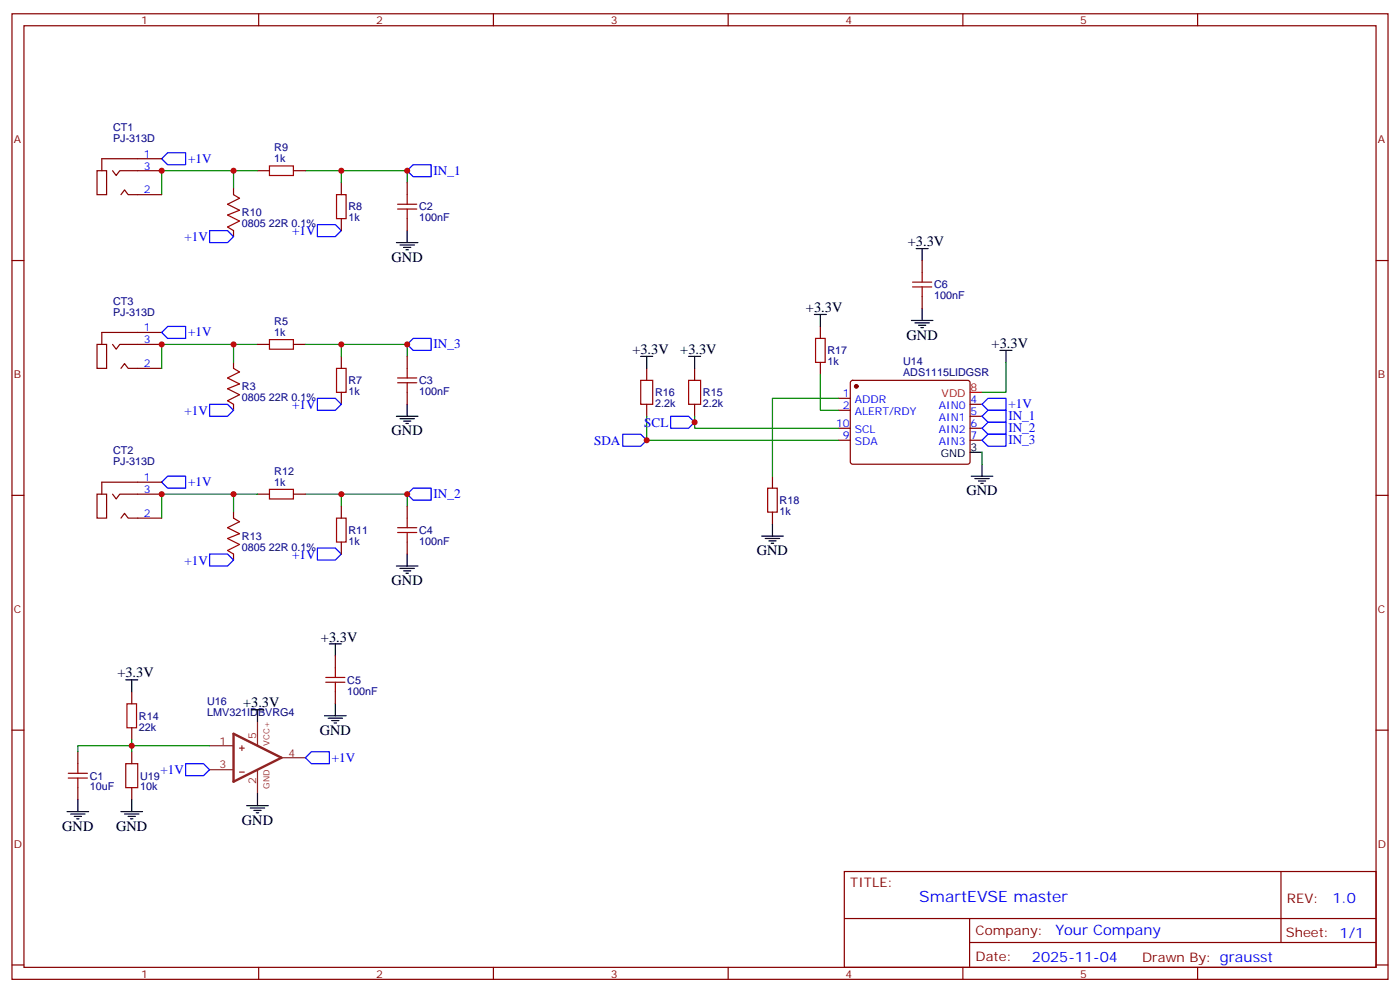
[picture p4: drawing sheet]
<svg xmlns="http://www.w3.org/2000/svg" width="412mm" height="292mm" viewBox="0 0 412 292" stroke-linecap="round" stroke-linejoin="round" font-family="sans-serif">
<g fill="none" stroke="#870000" stroke-width=".35">
<path d="M3.5 4.1h405.4v284.3h-405.4zM7.1 7.6h398.2v277.3h-398.2zM76.2 4.1v3.5M145.3 4.1v3.5M214.5 4.1v3.5M283.6 4.1v3.5M352.8 4.1v3.5M28.6 50.3h2.8v7h-2.8zM33.2 50.3l1 1.4 1.1-1.4h12.3M35.6 57.3l1.1-1.4 1 1.4h9.9M47.6 46.7h-17.6v3.6M68.8 55.6v1.7"/>
<path d="M75.8 50.3h3.6M86.4 50.3h3.6M100.5 53.8v3.5M119.9 53.8v3.5M3.5 76.7h3.6M68.8 67.9v1.8M100.5 64.4v3.5M119.9 64.4v3.5M271.6 76.7v3.6M405.3 76.7h3.6M47.6 97.9h-17.6v3.5M241.7 96.1v3.6"/>
<path d="M271.6 87.3v3.5M28.6 101.4h2.8v7.1h-2.8zM33.2 101.4l1 1.4 1.1-1.4h12.3M35.6 108.5l1.1-1.4 1 1.4h9.9M68.8 106.7v1.8M68.8 119.1v1.7M75.8 101.4h3.6M86.4 101.4h3.6M100.5 105v3.5M100.5 115.5v3.6M119.9 105v3.5M119.9 115.5v3.6"/>
<path d="M190.5 108.5v3.5M190.5 119.1v3.5M204.6 108.5v3.5M204.6 119.1v3.5M241.7 106.7v3.5M246.9 117.3h3.6M250.7 112.2l.5-.2h33.8l.5 .2 .3 .5-.1 23.6-.7 .4-34.1-.1-.4-.6v-23.3zM285.8 119.1h3.5M246.9 120.8h3.6M246.9 126.1h3.6M246.9 129.6h3.6M285.8 126.1h3.5"/>
<path d="M285.8 129.6h3.5M285.8 122.6h3.5M3.5 145.9h3.6M28.6 145.5h2.8v7.1h-2.8zM33.2 145.5l1 1.4 1.1-1.4h12.3M35.6 152.6l1.1-1.4 1 1.4h9.9M47.6 142h-17.6v3.5M68.8 150.8v1.8M75.8 145.5h3.6M86.4 145.5h3.6M100.5 149v3.6M100.5 159.6v3.6"/>
<path d="M119.9 149v3.6M119.9 159.6v3.6M227.5 140.2v3.6M227.5 150.8v3.5M405.3 145.9h3.6M68.8 163.2v1.7M98.8 193.1v3.6M3.5 215h3.6M38.8 203.7v3.6M38.8 214.3v3.5M98.8 203.7v3.6M405.3 215h3.6"/>
<path d="M22.9 221.4v3.5M22.9 232v3.5M38.8 221.4v3.5M38.8 232v3.5M248.7 256.6h156.6v28.3h-156.6zM377.3 256.7v20.8M248.7 270.5h156.5M285.6 277.5h119.6M285.6 270.5v14.1M3.5 284.2h3.6M76.2 284.9v3.5M145.3 284.9v3.5"/>
<path d="M214.5 284.9v3.5M283.6 284.9v3.5M352.8 284.9v3.5M405.3 284.2h3.6"/>
</g>
<g fill="none" stroke="#00f" stroke-width=".35">
<path d="M47.6 46.7l1.8-1.7h5.3v3.5h-5.3zM119.9 50.3l1.8-1.8h5.3v3.5h-5.3zM61.7 67.9h5.3l1.8 1.8-1.8 1.7h-5.3zM93.5 66.1h5.3l1.7 1.8-1.7 1.8h-5.3zM47.6 97.9l1.8-1.8h5.3v3.6h-5.3zM61.7 119.1h5.3l1.8 1.7-1.8 1.8h-5.3zM93.5 117.3h5.3l1.7 1.8-1.7 1.7h-5.3zM119.9 101.4l1.8-1.7h5.3v3.5h-5.3zM289.3 119.1l1.7-1.8h5.3v3.5h-5.3zM183.4 127.9h5.3l1.8 1.7-1.8 1.8h-5.3zM197.6 122.6h5.2l1.8 1.8-1.8 1.7h-5.2zM289.3 126.1l1.7-1.7h5.3v3.5h-5.3z"/>
<path d="M291 127.9h5.3v3.5h-5.3l-1.7-1.8zM291 120.8h5.3v3.6h-5.3l-1.7-1.8zM47.6 142l1.8-1.8h5.3v3.6h-5.3zM119.9 145.5l1.8-1.7h5.3v3.5h-5.3zM61.7 163.2h5.3l1.8 1.7-1.8 1.8h-5.3zM93.5 161.4h5.3l1.7 1.8-1.7 1.7h-5.3zM54.7 224.9h5.3l1.7 1.8-1.7 1.7h-5.3zM90 223.1l1.7-1.7h5.3v3.5h-5.3z"/>
</g>
<g fill="none" stroke="#008700" stroke-width=".35">
<path d="M68.8 50.3v5.3M75.8 50.3h-28.2v7M90 50.3h29.9v3.5M100.5 50.3v3.5M68.8 101.4v5.3M75.8 101.4h-28.2v7.1M90 101.4h29.9v3.6M100.5 101.4v3.6M241.7 110.2v10.6h5.2M246.9 117.3h-19.4v22.9M296.3 106.7v8.8h-7M190.5 122.6v7h56.4"/>
<path d="M204.6 122.6v3.5h42.3M289.3 133.2v3.5M68.8 145.5v5.3M75.8 145.5h-28.2v7.1M90 145.5h29.9v3.5M100.5 145.5v3.5M38.8 217.8v1.8h-15.9v1.8M61.7 219.6h-22.9v1.8"/>
</g>
<g fill="none" stroke="#a10000" stroke-width=".35">
<path d="M68.8 57.3l1.8 1.1-3.6 1.7 3.6 1.8-3.6 1.4 3.6 1.8-3.6 1.8 1.8 1M79.4 48.9h7v2.8h-7zM99.1 57.3h2.9v7.1h-2.9zM119.9 57.3v2.8M117.1 60.1h5.7M117.1 61.6h5.7M119.9 61.6v2.8M240.2 99.7h2.9v7h-2.9zM268.8 83.1h5.7M268.8 84.5h5.7M271.6 80.3v2.8M271.6 84.5v2.8"/>
<path d="M68.8 108.5l1.8 1-3.6 1.8 3.6 1.8-3.6 1.4 3.6 1.7-3.6 1.8 1.8 1.1M79.4 100h7v2.8h-7zM99.1 108.5h2.9v7h-2.9zM117.1 111.3h5.7M117.1 112.7h5.7M119.9 108.5v2.8M119.9 112.7v2.8M188.7 112h3.6v7.1h-3.6zM202.8 112h3.6v7.1h-3.6zM68.8 152.6l1.8 1-3.6 1.8 3.6 1.8-3.6 1.4 3.6 1.7-3.6 1.8 1.8 1.1M79.4 144.1h7v2.8h-7zM99.1 152.6h2.9v7h-2.9z"/>
<path d="M117.1 155.4h5.7M117.1 156.8h5.7M119.9 152.6v2.8M119.9 156.8v2.8M226.1 143.8h2.9v7h-2.9zM96 199.5h5.6M98.8 196.7v2.8M37.4 207.3h2.8v7h-2.8zM96 200.9h5.6M98.8 200.9v2.8M20.1 229.1h5.7M20.1 227.7h5.7"/>
<path d="M22.9 224.9v2.8M22.9 229.1v2.9M37 224.9h3.6v7.1h-3.6z"/>
</g>
<g fill="none" stroke="#000" stroke-width=".35">
<path d="M116.8 71.4h6.3M117.8 72.1h4.3M118.9 72.8h2.1M119.6 73.6h.7M119.9 67.9v3.5M269.9 73.2h3.5M271.6 73.2v3.5M239.9 92.6h3.5M241.7 92.6v3.5M268.5 94.4h6.3M269.5 95.1h4.3M270.6 95.8h2.1"/>
<path d="M271.3 96.5h.7M271.6 90.8v3.6M119.9 119.1v3.5M188.7 105h3.6M190.5 105v3.5M202.8 105h3.6M204.6 105v3.5M294.6 103.2h3.5M296.3 103.2v3.5M116.8 122.6h6.3M117.8 123.3h4.3M118.9 124h2.1"/>
<path d="M119.6 124.7h.7M285.8 133.2h3.5M289.3 136.7v3.5M224.4 157.9h6.3M225.4 158.6h4.3M226.5 159.3h2.1M227.2 160h.7M227.5 154.3v3.6M286.1 140.2h6.4M287.2 140.9h4.2M288.2 141.6h2.1M288.9 142.3h.7"/>
<path d="M116.8 166.7h6.3M117.8 167.4h4.3M118.9 168.1h2.1M119.6 168.8h.7M119.9 163.2v3.5M97 189.6h3.5M98.8 189.6v3.5M37 200.2h3.6M38.8 200.2v3.5M74.1 209h3.5M75.8 209v3.5M95.6 210.8h6.4"/>
<path d="M96.7 211.5h4.2M97.7 212.2h2.1M98.4 212.9h.7M98.8 207.3v3.5M19.8 239h6.3M20.8 239.7h4.2M22.9 235.5v3.5M35.6 239h6.4M36.7 239.7h4.2M38.8 235.5v3.5M72.7 237.2h6.3M73.7 237.9h4.3"/>
<path d="M74.8 238.7h2.1M75.5 239.4h.7M75.8 233.7v3.5M21.9 240.4h2.1M22.6 241.1h.7M37.7 240.4h2.2M38.5 241.1h.7"/>
</g>
<path d="M61.7 219.6h7.1M71.3 219.6v1.4M75.8 212.5v7.1M61.7 226.7h7.1M70.6 227.4h1.4M70.6 220.3h1.4M75.8 226.7v7M82.9 223.1h7.1" fill="none" stroke="#8c2424" stroke-width=".35"/>
<path d="M68.8 216.1l14.1 7-14.1 7.1z" fill="none" stroke="#8c2424" stroke-width=".71"/>
<circle cx="252.2" cy="113.8" r=".53" fill="#870000" stroke="#870000" stroke-width=".35"/>
<path d="M285.8 115.5h3.5" fill="none" stroke="#f00" stroke-width=".35"/>
<g fill="#c00">
<circle cx="47.6" cy="101.4" r=".88"/>
<circle cx="68.8" cy="101.4" r=".88"/>
<circle cx="100.5" cy="101.4" r=".88"/>
<circle cx="100.5" cy="50.3" r=".88"/>
<circle cx="68.8" cy="50.3" r=".88"/>
<circle cx="47.6" cy="50.3" r=".88"/>
<circle cx="100.5" cy="145.5" r=".88"/>
<circle cx="68.8" cy="145.5" r=".88"/>
<circle cx="47.6" cy="145.5" r=".88"/>
<circle cx="119.9" cy="101.4" r=".88"/>
<circle cx="119.9" cy="50.3" r=".88"/>
<circle cx="119.9" cy="145.5" r=".88"/>
<circle cx="38.8" cy="219.6" r=".88"/>
<circle cx="204.6" cy="124.4" r=".88"/>
<circle cx="190.5" cy="129.6" r=".88"/>
</g>
<text font-size="4.6" fill="#00f" x="270.8" y="265.7">SmartEVSE master</text>
<g font-size="4.2">
<text x="115.4" y="77.1">GND</text>
<text x="267.4" y="72.5">+3.3V</text>
<text x="237.4" y="91.9">+3.3V</text>
<text x="267.1" y="100">GND</text>
<text x="186.3" y="104.2">+3.3V</text>
<text x="200.4" y="104.2">+3.3V</text>
<text x="292.1" y="102.5">+3.3V</text>
<text x="115.4" y="128.2">GND</text>
<text x="284.7" y="145.9">GND</text>
<text x="223" y="163.5">GND</text>
<text x="115.4" y="172.3">GND</text>
<text x="94.5" y="188.9">+3.3V</text>
<text x="34.6" y="199.5">+3.3V</text>
<text x="71.6" y="208.3">+3.3V</text>
<text x="94.2" y="216.4">GND</text>
<text x="18.3" y="244.7">GND</text>
<text x="34.2" y="244.7">GND</text>
<text x="71.3" y="242.9">GND</text>
</g>
<g font-size="4.2" fill="#00f">
<text x="392.5" y="265.9">1.0</text>
<text x="310.9" y="275.5">Your Company</text>
<text x="304" y="283.3">2025-11-04</text>
</g>
<g font-size="3.9" fill="#00f">
<text x="55.4" y="47.9">+1V</text>
<text x="127.7" y="51.4">IN_1</text>
<text x="54.3" y="71">+1V</text>
<text x="86.1" y="69.3">+1V</text>
<text x="55.4" y="99.1">+1V</text>
<text x="127.7" y="102.6">IN_3</text>
<text x="54.3" y="122.2">+1V</text>
<text x="86.1" y="120.4">+1V</text>
<text x="189.8" y="125.7">SCL</text>
<text x="297" y="120.2">+1V</text>
<text x="297" y="123.7">IN_1</text>
<text x="175" y="131">SDA</text>
<text x="297" y="130.8">IN_3</text>
<text x="297" y="127.3">IN_2</text>
<text x="55.4" y="143.2">+1V</text>
<text x="127.7" y="146.7">IN_2</text>
<text x="54.3" y="166.3">+1V</text>
<text x="86.1" y="164.5">+1V</text>
<text x="97.7" y="224.3">+1V</text>
<text x="47.3" y="228">+1V</text>
</g>
<g font-size="3.9" fill="#800">
<text x="250.5" y="261.2">TITLE:</text>
<text x="379.1" y="265.9">REV:</text>
<text x="287.4" y="275.4">Company:</text>
<text x="378.7" y="276">Sheet: 1/1</text>
<text x="287.4" y="283.1">Date:</text>
<text x="336.4" y="283.2">Drawn By: grausst</text>
</g>
<g font-size="3.2" fill="#800">
<text x="41.6" y="7.1">1</text>
<text x="110.8" y="7.1">2</text>
<text x="179.9" y="7.1">3</text>
<text x="249.1" y="7.1">4</text>
<text x="318.2" y="7.1">5</text>
<text x="4.1" y="42.2">A</text>
<text x="405.9" y="42.2">A</text>
<text x="4.1" y="111.3">B</text>
<text x="405.9" y="111.3">B</text>
<text x="4.1" y="180.4">C</text>
<text x="405.9" y="180.4">C</text>
<text x="4.1" y="249.6">D</text>
<text x="405.9" y="249.6">D</text>
<text x="41.6" y="287.9">1</text>
<text x="110.8" y="287.9">2</text>
<text x="179.9" y="287.9">3</text>
<text x="249.1" y="287.9">4</text>
<text x="318.2" y="287.9">5</text>
</g>
<g font-size="3.2" fill="#000080">
<text x="33.3" y="41.8">PJ-313D</text>
<text x="33.3" y="38.6">CT1</text>
<text x="80.8" y="47.8">1k</text>
<text x="80.8" y="44.6">R9</text>
<text x="71.3" y="63.8">R10</text>
<text x="102.7" y="65.2">1k</text>
<text x="102.7" y="62">R8</text>
<text x="123.5" y="65.2">100nF</text>
<text x="123.5" y="62">C2</text>
<text x="71.3" y="67">0805 22R 0.1%</text>
<text x="33.3" y="89.7">CT3</text>
<text x="275.2" y="88.1">100nF</text>
<text x="275.2" y="84.9">C6</text>
<text x="33.3" y="93">PJ-313D</text>
<text x="80.8" y="95.7">R5</text>
<text x="80.8" y="99">1k</text>
<text x="243.8" y="107.5">1k</text>
<text x="243.8" y="104.3">R17</text>
<text x="266" y="107.4">U14</text>
<text x="102.7" y="113.1">R7</text>
<text x="123.5" y="113.1">C3</text>
<text x="266" y="110.6">ADS1115LIDGSR</text>
<text x="71.3" y="118.1">0805 22R 0.1%</text>
<text x="71.3" y="114.9">R3</text>
<text x="102.7" y="116.4">1k</text>
<text x="123.5" y="116.4">100nF</text>
<text x="193" y="119.9">2.2k</text>
<text x="193" y="116.7">R16</text>
<text x="207.1" y="119.9">2.2k</text>
<text x="207.1" y="116.7">R15</text>
<text x="33.3" y="137.1">PJ-313D</text>
<text x="33.3" y="133.8">CT2</text>
<text x="80.8" y="143.1">1k</text>
<text x="80.8" y="139.8">R12</text>
<text x="229.7" y="148.4">R18</text>
<text x="229.7" y="151.6">1k</text>
<text x="71.3" y="159">R13</text>
<text x="102.7" y="160.5">1k</text>
<text x="102.7" y="157.2">R11</text>
<text x="123.5" y="160.5">100nF</text>
<text x="123.5" y="157.2">C4</text>
<text x="71.3" y="162.2">0805 22R 0.1%</text>
<text x="102.3" y="201.3">C5</text>
<text x="61" y="207.6">U16</text>
<text x="102.3" y="204.6">100nF</text>
<text x="40.9" y="215.1">22k</text>
<text x="40.9" y="211.9">R14</text>
<text x="61" y="210.8">LMV321IDBVRG4</text>
<text x="26.5" y="232.8">10uF</text>
<text x="26.5" y="229.6">C1</text>
<text x="41.3" y="232.8">10k</text>
<text x="41.3" y="229.6">U19</text>
</g>
<g font-size="3.2" fill="#00f">
<text x="42.3" y="46.4">1</text>
<text x="42.3" y="49.9">3</text>
<text x="42.3" y="57">2</text>
<text x="42.3" y="97.5">1</text>
<text x="42.3" y="101.1">3</text>
<text x="42.3" y="108.1">2</text>
<text x="248.3" y="116.9">1</text>
<text x="251.8" y="118.7">ADDR</text>
<text x="285.9" y="118.7">4</text>
<text x="246.3" y="125.8">10</text>
<text x="248.3" y="120.5">2</text>
<text x="251.8" y="122.2">ALERT/RDY</text>
<text x="276.6" y="124">AIN1</text>
<text x="276.6" y="120.5">AIN0</text>
<text x="285.9" y="125.8">6</text>
<text x="285.9" y="122.2">5</text>
<text x="248.3" y="129.3">9</text>
<text x="251.8" y="127.5">SCL</text>
<text x="251.8" y="131.1">SDA</text>
<text x="276.6" y="131.1">AIN3</text>
<text x="276.6" y="127.5">AIN2</text>
<text x="285.9" y="129.3">7</text>
<text x="42.3" y="141.6">1</text>
<text x="42.3" y="145.2">3</text>
<text x="42.3" y="152.2">2</text>
</g>
<g font-size="3.2" fill="#f00">
<text x="277.4" y="116.9">VDD</text>
<text x="285.9" y="115.2">8</text>
</g>
<g font-size="3.2">
<text x="277.2" y="134.6">GND</text>
<text x="285.9" y="132.8">3</text>
</g>
<g font-size="3.2" fill="#8d2323">
<text x="64.7" y="219.3">1</text>
<text x="75.5" y="217.5" transform="rotate(-90 75.5 217.5)">5</text>
<text x="64.7" y="226.3">3</text>
<text x="85" y="222.8">4</text>
<text x="75.5" y="230.8" transform="rotate(-90 75.5 230.8)">2</text>
</g>
<g font-size="2.5" fill="#8d2323">
<text x="79.4" y="219.6" transform="rotate(-90 79.4 219.6)">VCC+</text>
<text x="79.4" y="232.3" transform="rotate(-90 79.4 232.3)">GND</text>
</g>
</svg>
